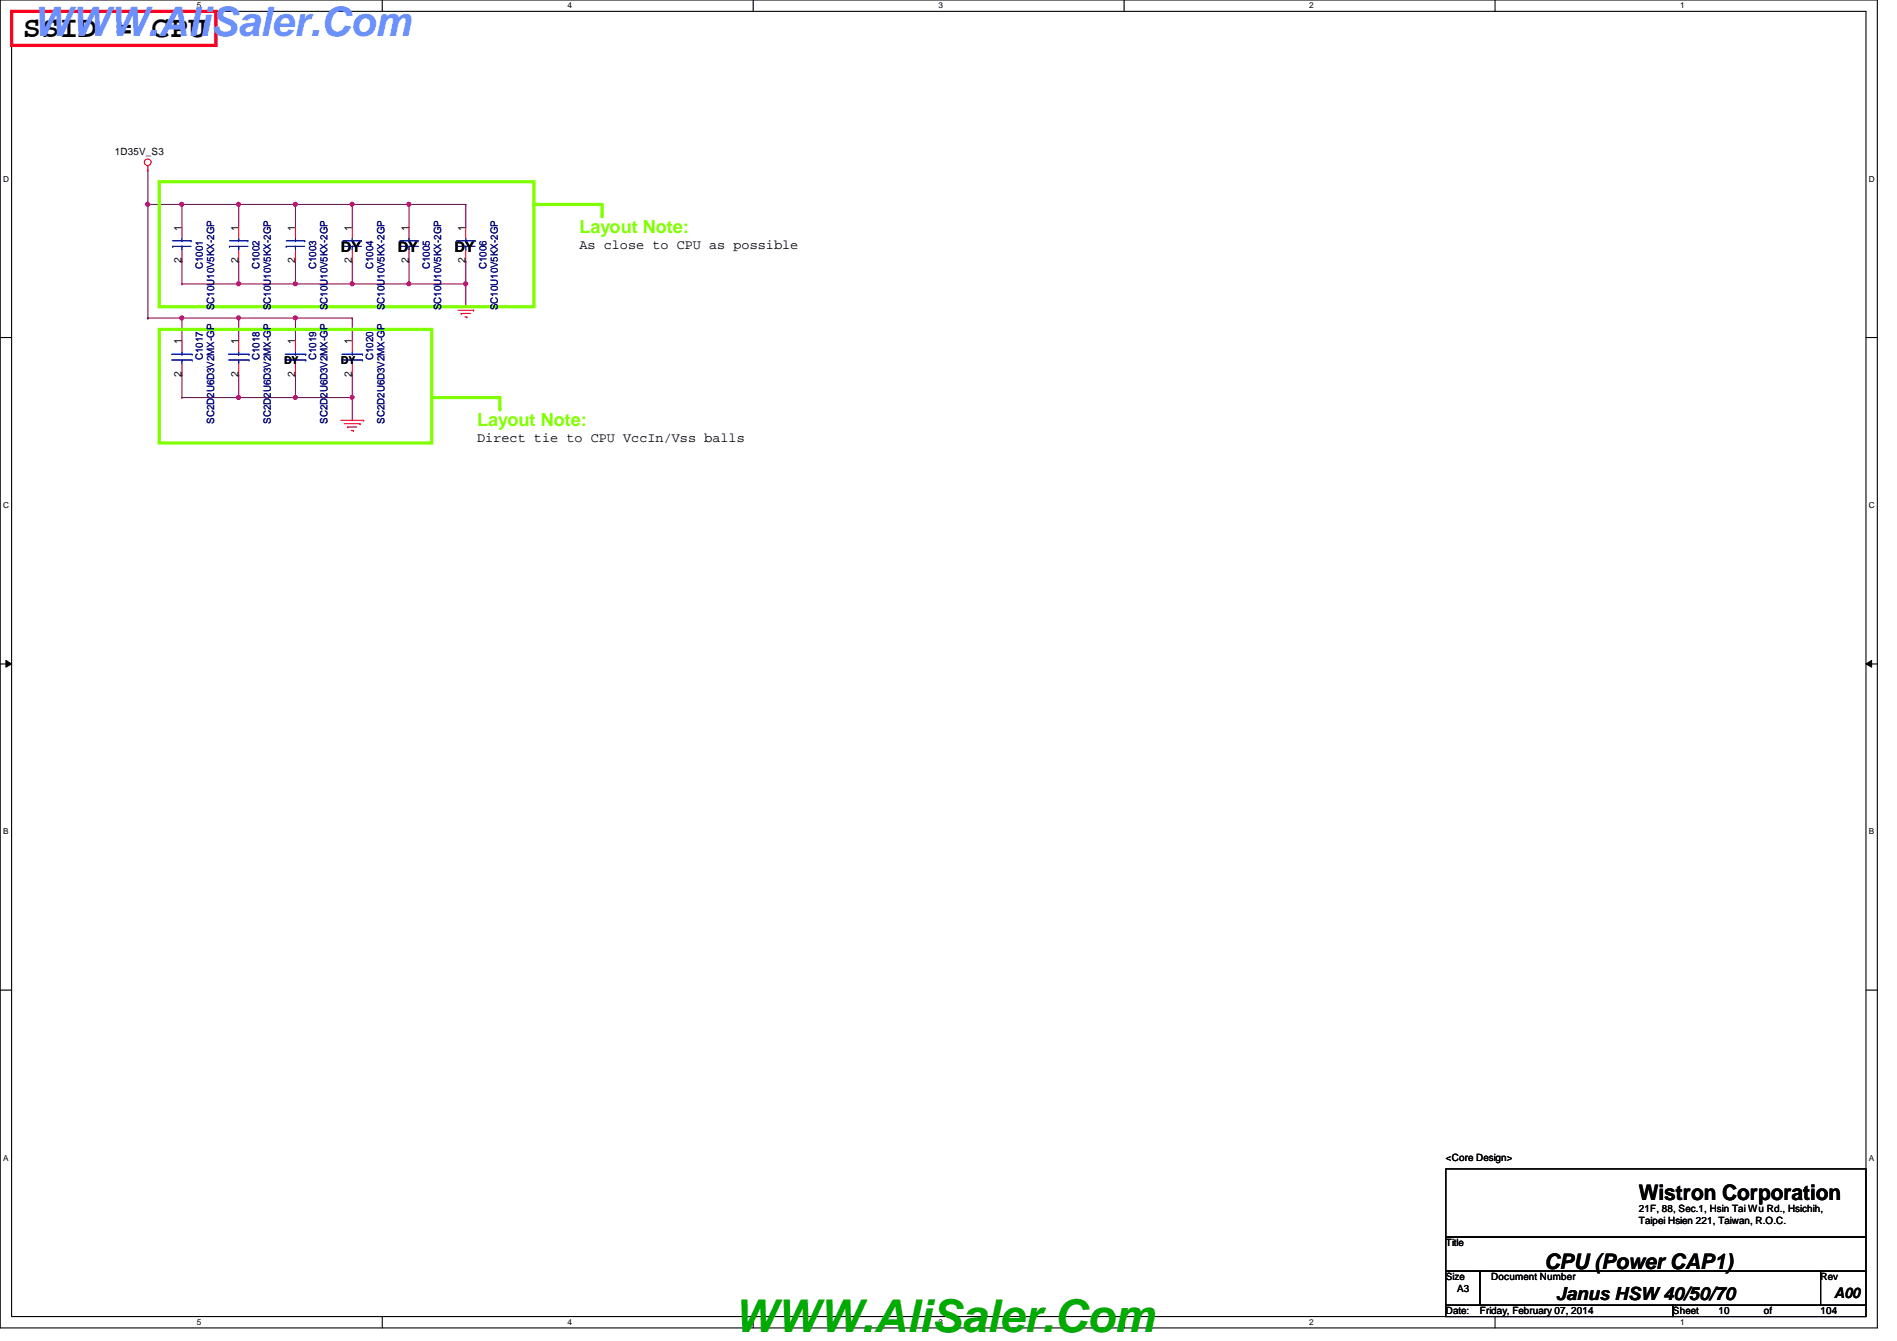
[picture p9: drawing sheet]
<svg xmlns="http://www.w3.org/2000/svg" width="297mm" height="210mm" viewBox="0 0 297 210" stroke-linecap="round" stroke-linejoin="round" font-family="sans-serif">
<path d="M0 0h294v207.9h-294zM1.8 1.8h290.4v204.3h-290.4z" fill="none" stroke="#000" stroke-width=".17"/>
<g fill="#fff">
<path d="M30.8 .2h.7v1.4h-.7z"/>
<path d="M30.8 206.2h.7v1.4h-.7z"/>
</g>
<path d="M59.9 0v1.8M59.9 206.1v1.8" fill="none" stroke="#000" stroke-width=".17"/>
<g fill="#fff">
<path d="M88.9 .2h.6v1.4h-.6z"/>
<path d="M88.9 206.2h.6v1.4h-.6z"/>
</g>
<path d="M117.9 0v1.8M117.9 206.1v1.8" fill="none" stroke="#000" stroke-width=".17"/>
<g fill="#fff">
<path d="M146.9 .2h.7v1.4h-.7z"/>
<path d="M146.9 206.2h.7v1.4h-.7z"/>
</g>
<path d="M176 0v1.8M176 206.1v1.8" fill="none" stroke="#000" stroke-width=".17"/>
<g fill="#fff">
<path d="M205 .2h.7v1.4h-.7z"/>
<path d="M205 206.2h.7v1.4h-.7z"/>
</g>
<path d="M234.1 0v1.8M234.1 206.1v1.8" fill="none" stroke="#000" stroke-width=".17"/>
<g fill="#fff">
<path d="M263.1 .2h.7v1.4h-.7z"/>
<path d="M263.1 206.2h.7v1.4h-.7z"/>
<path d="M.5 27.3h.9v1.4h-.9z"/>
<path d="M292.6 27.3h.9v1.4h-.9z"/>
<path d="M.5 78.4h.9v1.4h-.9z"/>
<path d="M292.6 78.4h.9v1.4h-.9z"/>
</g>
<path d="M0 52.8h1.8M292.2 52.8h1.8" fill="none" stroke="#000" stroke-width=".17"/>
<g fill="#fff">
<path d="M.5 129.5h.8v1.4h-.8z"/>
<path d="M292.6 129.5h.9v1.4h-.9z"/>
</g>
<path d="M0 103.9h1.8M292.2 103.9h1.8" fill="none" stroke="#000" stroke-width=".17"/>
<path d="M.9 103.4l.9 .5-.9 .5zM292.2 103.9l.9-.5v1z" fill="#000"/>
<path d="M.9 103.4l.9 .5-.9 .5zM292.2 103.9l.9-.5v1z" fill="none" stroke="#000" stroke-width=".16"/>
<g fill="#fff">
<path d="M.5 180.5h.8v1.4h-.8z"/>
<path d="M292.6 180.5h.9v1.4h-.9z"/>
</g>
<path d="M0 155h1.8M292.2 155h1.8" fill="none" stroke="#000" stroke-width=".17"/>
<path d="M46.3 58.7h.1M46.3 49.8h.1M46.3 49.8v3.5M46.3 58.7v3.5" fill="none" stroke="#800040" stroke-width=".17"/>
<circle cx="46.2" cy="49.8" r=".32" fill="#f0f"/>
<circle cx="46.2" cy="49.8" r=".32" fill="none" stroke="#f0f" stroke-width=".17"/>
<path d="M37.4 49.8h.1M37.4 58.7h.1M37.4 49.8v3.5M37.4 58.7v3.5M37.4 49.8h8.9M46.3 40.9h.1M46.3 40.9v3.5M55.2 58.7h.1M55.2 58.7v3.5" fill="none" stroke="#800040" stroke-width=".17"/>
<circle cx="37.4" cy="49.8" r=".32" fill="#f0f"/>
<circle cx="37.4" cy="49.8" r=".32" fill="none" stroke="#f0f" stroke-width=".17"/>
<path d="M23.2 32v17.8M23.2 49.8h.1M28.5 49.8h8.9M28.5 49.8h.1" fill="none" stroke="#800040" stroke-width=".17"/>
<circle cx="23.1" cy="32" r=".32" fill="#f0f"/>
<circle cx="23.1" cy="32" r=".32" fill="none" stroke="#f0f" stroke-width=".17"/>
<path d="M28.5 58.7h.1M28.5 49.8h.1M28.5 49.8v3.5M28.5 58.7v3.5M37.4 40.9h.1M37.4 40.9v3.5M72.9 40.9h.1M72.9 40.9v3.5" fill="none" stroke="#800040" stroke-width=".17"/>
<circle cx="28.5" cy="49.8" r=".32" fill="#f0f"/>
<circle cx="28.5" cy="49.8" r=".32" fill="none" stroke="#f0f" stroke-width=".17"/>
<path d="M23.2 49.8h.1M23.2 49.8h5.3M28.5 40.9h.1M28.5 40.9v3.5M46.3 49.8h8.9M46.3 49.8h.1M72.9 44.4h.1M72.9 44.5v3.5M46.3 62.2h8.9M46.3 62.2h.1" fill="none" stroke="#800040" stroke-width=".17"/>
<circle cx="46.2" cy="62.2" r=".32" fill="#f0f"/>
<circle cx="46.2" cy="62.2" r=".32" fill="none" stroke="#f0f" stroke-width=".17"/>
<path d="M28.5 62.2h17.8M28.5 62.2h.1M37.4 62.2h.1" fill="none" stroke="#800040" stroke-width=".17"/>
<circle cx="37.4" cy="62.2" r=".32" fill="#f0f"/>
<circle cx="37.4" cy="62.2" r=".32" fill="none" stroke="#f0f" stroke-width=".17"/>
<path d="M28.5 44.4h17.8M28.5 44.4h.1M37.4 44.4h.1" fill="none" stroke="#800040" stroke-width=".17"/>
<circle cx="37.4" cy="44.4" r=".32" fill="#f0f"/>
<circle cx="37.4" cy="44.4" r=".32" fill="none" stroke="#f0f" stroke-width=".17"/>
<path d="M46.3 44.4h8.9M46.3 44.4h.1" fill="none" stroke="#800040" stroke-width=".17"/>
<circle cx="46.2" cy="44.4" r=".32" fill="#f0f"/>
<circle cx="46.2" cy="44.4" r=".32" fill="none" stroke="#f0f" stroke-width=".17"/>
<path d="M55.2 44.4h8.8M55.2 44.4h.1" fill="none" stroke="#800040" stroke-width=".17"/>
<circle cx="55.1" cy="44.4" r=".32" fill="#f0f"/>
<circle cx="55.1" cy="44.4" r=".32" fill="none" stroke="#f0f" stroke-width=".17"/>
<path d="M64 44.4h8.9M64 44.4h.1" fill="none" stroke="#800040" stroke-width=".17"/>
<circle cx="72.9" cy="44.4" r=".32" fill="#f0f"/>
<circle cx="72.9" cy="44.4" r=".32" fill="none" stroke="#f0f" stroke-width=".17"/>
<circle cx="64" cy="44.4" r=".32" fill="#f0f"/>
<circle cx="64" cy="44.4" r=".32" fill="none" stroke="#f0f" stroke-width=".17"/>
<path d="M64 40.9h.1M64 40.9v3.5M55.2 62.2h.1M55.2 62.2v3.6" fill="none" stroke="#800040" stroke-width=".17"/>
<circle cx="55.1" cy="62.2" r=".32" fill="#f0f"/>
<circle cx="55.1" cy="62.2" r=".32" fill="none" stroke="#f0f" stroke-width=".17"/>
<path d="M23.2 32h.1M23.2 32h5.3M55.2 32h8.8M55.2 32h.1M55.2 49.8h.1M55.2 40.9h.1M55.2 40.9v3.5M55.2 49.8v3.5" fill="none" stroke="#800040" stroke-width=".17"/>
<circle cx="55.1" cy="32" r=".32" fill="#f0f"/>
<circle cx="55.1" cy="32" r=".32" fill="none" stroke="#f0f" stroke-width=".17"/>
<path d="M28.5 32h8.9M28.5 32h.1M55.2 32h.1M55.2 32v3.6M64 32h.1M64 32v3.6M72.9 32h.1M72.9 32v3.6" fill="none" stroke="#800040" stroke-width=".17"/>
<circle cx="28.5" cy="32" r=".32" fill="#f0f"/>
<circle cx="28.5" cy="32" r=".32" fill="none" stroke="#f0f" stroke-width=".17"/>
<path d="M28.5 32h.1M28.5 32v3.6M64 32h8.9M64 32h.1" fill="none" stroke="#800040" stroke-width=".17"/>
<circle cx="64" cy="32" r=".32" fill="#f0f"/>
<circle cx="64" cy="32" r=".32" fill="none" stroke="#f0f" stroke-width=".17"/>
<path d="M37.4 32h.1M37.4 32h8.9" fill="none" stroke="#800040" stroke-width=".17"/>
<circle cx="37.4" cy="32" r=".32" fill="#f0f"/>
<circle cx="37.4" cy="32" r=".32" fill="none" stroke="#f0f" stroke-width=".17"/>
<path d="M23.2 26.7h.1M23.2 26.7v5.3M37.4 32h.1M37.4 32v3.6M46.3 32h8.9M46.3 32h.1" fill="none" stroke="#800040" stroke-width=".17"/>
<circle cx="46.2" cy="32" r=".32" fill="#f0f"/>
<circle cx="46.2" cy="32" r=".32" fill="none" stroke="#f0f" stroke-width=".17"/>
<path d="M46.3 32h.1M46.3 32v3.6" fill="none" stroke="#800040" stroke-width=".17"/>
<g fill="none" stroke="#f00" stroke-width=".17">
<path d="M23.2 26.7h.1M23.2 26v.7M71.2 48h3.5M71.7 48.6h2.5M72.2 49.1h.1M72.2 49.1h1.5M72.8 49.6h.3M73.1 49.6h.1M74.2 48.6h.1M74.7 48h.1M53.4 65.8h3.5M53.9 66.3h2.5"/>
<path d="M54.4 66.8h.1M54.4 66.8h1.5M55 67.4h.3M55.3 67.4h.1M56.4 66.3h.1M56.9 65.8h.1"/>
<circle cx="23.1" cy="25.4" r=".52"/>
</g>
<path d="M226.4 183h65.8v10.6h-65.8zM226.4 193.6h65.8v5.4h-65.8zM226.4 199h5.3v5.3h-5.3zM231.7 199h53.4v5.3h-53.4zM285.1 199h7.1v5.3h-7.1zM226.4 204.3h35.6v1.8h-35.6zM262 204.3h30.2v1.8h-30.2z" fill="none" stroke="#000" stroke-width=".17"/>
<path d="M24.9 28.4h58.7v19.6h-58.7zM94.3 32v1.8" fill="none" stroke="#80ff00" stroke-width=".51"/>
<circle cx="94.3" cy="33.8" r=".25" fill="#80ff00"/>
<path d="M83.6 32h10.7" fill="none" stroke="#80ff00" stroke-width=".51"/>
<circle cx="83.6" cy="32" r=".25" fill="#80ff00"/>
<path d="M78.3 62.2v1.8" fill="none" stroke="#80ff00" stroke-width=".51"/>
<circle cx="78.3" cy="64" r=".25" fill="#80ff00"/>
<path d="M24.9 51.6h42.7v17.7h-42.7zM67.6 62.2h10.7" fill="none" stroke="#80ff00" stroke-width=".51"/>
<circle cx="67.6" cy="62.2" r=".25" fill="#80ff00"/>
<path d="M1.8 1.8h32v5.3h-32z" fill="none" stroke="#f00" stroke-width=".51"/>
<g fill="none" stroke="#f00" stroke-width=".17">
<path d="M28.5 35.6v1.7M28.5 39.1v1.8M37.4 35.6v1.7M37.4 39.1v1.8M46.3 35.6v1.7M46.3 39.1v1.8M55.2 35.6v1.7M55.2 39.1v1.8M64 35.6v1.7M64 39.1v1.8M72.9 35.6v1.7M72.9 39.1v1.8"/>
<path d="M28.5 53.3v1.8M28.5 56.9v1.8M37.4 53.3v1.8M37.4 56.9v1.8M46.3 53.3v1.8M46.3 56.9v1.8M55.2 53.3v1.8M55.2 56.9v1.8"/>
</g>
<g fill="none" stroke="#00f" stroke-width=".17">
<path d="M27 38.6h.1M27 37.7h2.9M27 38.6h2.9M28.5 37.7h.1M28.5 38.6h.1M28.5 37.3v.4M28.5 38.6v.5M29.9 37.7h.1M35.9 38.6h2.9M35.9 38.6h.1M35.9 37.7h2.9M37.4 37.7h.1"/>
<path d="M37.4 38.6h.1M37.4 37.3v.4M37.4 38.6v.5M38.8 37.7h.1M44.8 38.6h2.9M44.8 38.6h.1M44.8 37.7h2.9M46.3 37.7h.1M46.3 38.6h.1M46.3 37.3v.4M46.3 38.6v.5M47.7 37.7h.1"/>
<path d="M53.7 38.6h.1M53.7 37.7h2.9M53.7 38.6h2.9M55.2 37.7h.1M55.2 38.6h.1M55.2 37.3v.4M55.2 38.6v.5M56.6 37.7h.1M62.6 38.6h.1M62.6 37.7h2.9M62.6 38.6h2.9M64 37.7h.1"/>
<path d="M64 38.6h.1M64 37.3v.4M64 38.6v.5M65.5 37.7h.1M71.5 38.6h.1M71.5 37.7h2.9M71.5 38.6h2.9M72.9 37.7h.1M72.9 38.6h.1M72.9 37.3v.4M72.9 38.6v.5M74.4 37.7h.1"/>
<path d="M26.9 56.3h3.2M26.9 55.5h3.2M28.5 55.5h.1M28.5 56.3h.1M28.5 55.1v.4M28.5 56.3v.6M30.1 56.3h.1M30.1 55.5h.1M35.8 56.3h3.2M35.8 55.5h3.2M37.4 55.5h.1M37.4 56.3h.1"/>
<path d="M37.4 55.1v.4M37.4 56.3v.6M39 56.3h.1M39 55.5h.1M44.7 56.3h3.2M44.7 55.5h3.2M46.3 55.5h.1M46.3 56.3h.1M46.3 55.1v.4M46.3 56.3v.6M47.9 56.3h.1M47.9 55.5h.1"/>
<path d="M53.5 56.3h3.3M53.5 55.5h3.3M55.2 55.5h.1M55.2 56.3h.1M55.2 55.1v.4M55.2 56.3v.6M56.8 56.3h.1M56.8 55.5h.1"/>
</g>
<circle cx="46.2" cy="49.8" r=".32" fill="#f0f"/>
<circle cx="46.2" cy="49.8" r=".32" fill="none" stroke="#f0f" stroke-width=".17"/>
<circle cx="37.4" cy="49.8" r=".32" fill="#f0f"/>
<circle cx="37.4" cy="49.8" r=".32" fill="none" stroke="#f0f" stroke-width=".17"/>
<circle cx="23.1" cy="32" r=".32" fill="#f0f"/>
<circle cx="23.1" cy="32" r=".32" fill="none" stroke="#f0f" stroke-width=".17"/>
<circle cx="28.5" cy="49.8" r=".32" fill="#f0f"/>
<circle cx="28.5" cy="49.8" r=".32" fill="none" stroke="#f0f" stroke-width=".17"/>
<circle cx="46.2" cy="62.2" r=".32" fill="#f0f"/>
<circle cx="46.2" cy="62.2" r=".32" fill="none" stroke="#f0f" stroke-width=".17"/>
<circle cx="37.4" cy="62.2" r=".32" fill="#f0f"/>
<circle cx="37.4" cy="62.2" r=".32" fill="none" stroke="#f0f" stroke-width=".17"/>
<circle cx="37.4" cy="44.4" r=".32" fill="#f0f"/>
<circle cx="37.4" cy="44.4" r=".32" fill="none" stroke="#f0f" stroke-width=".17"/>
<circle cx="46.2" cy="44.4" r=".32" fill="#f0f"/>
<circle cx="46.2" cy="44.4" r=".32" fill="none" stroke="#f0f" stroke-width=".17"/>
<circle cx="55.1" cy="44.4" r=".32" fill="#f0f"/>
<circle cx="55.1" cy="44.4" r=".32" fill="none" stroke="#f0f" stroke-width=".17"/>
<circle cx="72.9" cy="44.4" r=".32" fill="#f0f"/>
<circle cx="72.9" cy="44.4" r=".32" fill="none" stroke="#f0f" stroke-width=".17"/>
<circle cx="64" cy="44.4" r=".32" fill="#f0f"/>
<circle cx="64" cy="44.4" r=".32" fill="none" stroke="#f0f" stroke-width=".17"/>
<circle cx="55.1" cy="62.2" r=".32" fill="#f0f"/>
<circle cx="55.1" cy="62.2" r=".32" fill="none" stroke="#f0f" stroke-width=".17"/>
<circle cx="55.1" cy="32" r=".32" fill="#f0f"/>
<circle cx="55.1" cy="32" r=".32" fill="none" stroke="#f0f" stroke-width=".17"/>
<circle cx="28.5" cy="32" r=".32" fill="#f0f"/>
<circle cx="28.5" cy="32" r=".32" fill="none" stroke="#f0f" stroke-width=".17"/>
<circle cx="64" cy="32" r=".32" fill="#f0f"/>
<circle cx="64" cy="32" r=".32" fill="none" stroke="#f0f" stroke-width=".17"/>
<circle cx="37.4" cy="32" r=".32" fill="#f0f"/>
<circle cx="37.4" cy="32" r=".32" fill="none" stroke="#f0f" stroke-width=".17"/>
<circle cx="46.2" cy="32" r=".32" fill="#f0f"/>
<circle cx="46.2" cy="32" r=".32" fill="none" stroke="#f0f" stroke-width=".17"/>
<text font-size="7.1" fill="#00ab00" x="114.9" y="208.6">WWW.AliSaler.Com</text>
<text font-size="6.3" fill="#6b91ff" x="5.1" y="5.6">WWW.AliSaler.Com</text>
<text font-size="4.8" x="3.6" y="5.8">SSID = CPU</text>
<g font-size="3.3">
<text x="256.6" y="187.9">Wistron Corporation</text>
<text x="241.8" y="198.6">CPU (Power CAP1)</text>
</g>
<g font-size="2.8" fill="#80ff00">
<text x="90.7" y="36.4">Layout Note:</text>
<text x="74.7" y="66.6">Layout Note:</text>
</g>
<text font-size="2.8" x="243.6" y="203.5">Janus HSW 40/50/70</text>
<g font-size="2.3">
<text x="53.4" y="39.5">DY</text>
<text x="62.3" y="39.5">DY</text>
<text x="71.2" y="39.5">DY</text>
<text x="287.2" y="203.2">A00</text>
</g>
<g font-size="2.1">
<text x="90.7" y="39">As close to CPU as possible</text>
<text x="74.7" y="69.2">Direct tie to CPU VccIn/Vss balls</text>
</g>
<g font-size="1.9">
<text x="44.5" y="57">DY</text>
<text x="53.4" y="57">DY</text>
</g>
<g font-size="1.6">
<text x="18" y="24.2">1D35V_S3</text>
<text x="28.4" y="41.2" transform="rotate(-90 28.4 41.2)">2</text>
<text x="28.4" y="36.1" transform="rotate(-90 28.4 36.1)">1</text>
<text x="37.3" y="41.2" transform="rotate(-90 37.3 41.2)">2</text>
<text x="37.3" y="36.1" transform="rotate(-90 37.3 36.1)">1</text>
<text x="46.2" y="41.2" transform="rotate(-90 46.2 41.2)">2</text>
<text x="46.2" y="36.1" transform="rotate(-90 46.2 36.1)">1</text>
<text x="55.1" y="41.2" transform="rotate(-90 55.1 41.2)">2</text>
<text x="55.1" y="36.1" transform="rotate(-90 55.1 36.1)">1</text>
<text x="64" y="41.2" transform="rotate(-90 64 41.2)">2</text>
<text x="64" y="36.1" transform="rotate(-90 64 36.1)">1</text>
<text x="72.9" y="41.2" transform="rotate(-90 72.9 41.2)">2</text>
<text x="72.9" y="36.1" transform="rotate(-90 72.9 36.1)">1</text>
<text x="28.4" y="53.9" transform="rotate(-90 28.4 53.9)">1</text>
<text x="37.3" y="53.9" transform="rotate(-90 37.3 53.9)">1</text>
<text x="46.2" y="53.9" transform="rotate(-90 46.2 53.9)">1</text>
<text x="55.1" y="53.9" transform="rotate(-90 55.1 53.9)">1</text>
<text x="28.4" y="59" transform="rotate(-90 28.4 59)">2</text>
<text x="37.3" y="59" transform="rotate(-90 37.3 59)">2</text>
<text x="46.2" y="59" transform="rotate(-90 46.2 59)">2</text>
<text x="55.1" y="59" transform="rotate(-90 55.1 59)">2</text>
<text x="226.4" y="181.7">&lt;Core Design&gt;</text>
<text x="256.6" y="189.7">21F, 88, Sec.1, Hsin Tai Wu Rd., Hsichih,</text>
<text x="256.6" y="191.6">Taipei Hsien 221, Taiwan, R.O.C.</text>
<text x="226.4" y="195.1">Title</text>
<text x="226.4" y="200.4">Size</text>
<text x="228.2" y="202.2">A3</text>
<text x="233.5" y="200.4">Document Number</text>
<text x="285.1" y="200.4">Rev</text>
<text x="226.4" y="205.7">Date:</text>
<text x="231.7" y="205.7">Friday, February 07, 2014</text>
<text x="262" y="205.7">Sheet</text>
<text x="269.1" y="205.7">10</text>
<text x="276.2" y="205.7">of</text>
<text x="285.1" y="205.7">104</text>
</g>
<g font-size="1.6" fill="#000080">
<text x="31.7" y="42.1" transform="rotate(-90 31.7 42.1)">C1001</text>
<text x="40.6" y="42.1" transform="rotate(-90 40.6 42.1)">C1002</text>
<text x="49.5" y="42.1" transform="rotate(-90 49.5 42.1)">C1003</text>
<text x="58.4" y="42.1" transform="rotate(-90 58.4 42.1)">C1004</text>
<text x="67.3" y="42.1" transform="rotate(-90 67.3 42.1)">C1005</text>
<text x="76.2" y="42.1" transform="rotate(-90 76.2 42.1)">C1006</text>
<text x="33.5" y="48.6" transform="rotate(-90 33.5 48.6)">SC10U10V5KX-2GP</text>
<text x="42.4" y="48.6" transform="rotate(-90 42.4 48.6)">SC10U10V5KX-2GP</text>
<text x="51.3" y="48.6" transform="rotate(-90 51.3 48.6)">SC10U10V5KX-2GP</text>
<text x="60.2" y="48.6" transform="rotate(-90 60.2 48.6)">SC10U10V5KX-2GP</text>
<text x="69.1" y="48.6" transform="rotate(-90 69.1 48.6)">SC10U10V5KX-2GP</text>
<text x="78" y="48.6" transform="rotate(-90 78 48.6)">SC10U10V5KX-2GP</text>
<text x="31.7" y="56.3" transform="rotate(-90 31.7 56.3)">C1017</text>
<text x="40.6" y="56.3" transform="rotate(-90 40.6 56.3)">C1018</text>
<text x="49.5" y="56.3" transform="rotate(-90 49.5 56.3)">C1019</text>
<text x="58.4" y="56.3" transform="rotate(-90 58.4 56.3)">C1020</text>
<text x="33.5" y="66.3" transform="rotate(-90 33.5 66.3)">SC2D2U6D3V2MX-GP</text>
<text x="42.4" y="66.3" transform="rotate(-90 42.4 66.3)">SC2D2U6D3V2MX-GP</text>
<text x="51.3" y="66.3" transform="rotate(-90 51.3 66.3)">SC2D2U6D3V2MX-GP</text>
<text x="60.2" y="66.3" transform="rotate(-90 60.2 66.3)">SC2D2U6D3V2MX-GP</text>
</g>
<g font-size="1.3">
<text x="30.8" y="1.3">5</text>
<text x="88.9" y="1.3">4</text>
<text x="146.9" y="1.3">3</text>
<text x="205" y="1.3">2</text>
<text x="263.1" y="1.3">1</text>
<text x=".5" y="28.4">D</text>
<text x="292.6" y="28.4">D</text>
<text x=".5" y="79.5">C</text>
<text x="292.6" y="79.5">C</text>
<text x=".5" y="130.6">B</text>
<text x="292.6" y="130.6">B</text>
<text x=".5" y="181.7">A</text>
<text x="292.6" y="181.7">A</text>
<text x="30.8" y="207.4">5</text>
<text x="88.9" y="207.4">4</text>
<text x="146.9" y="207.4">3</text>
<text x="205" y="207.4">2</text>
<text x="263.1" y="207.4">1</text>
</g>
</svg>
